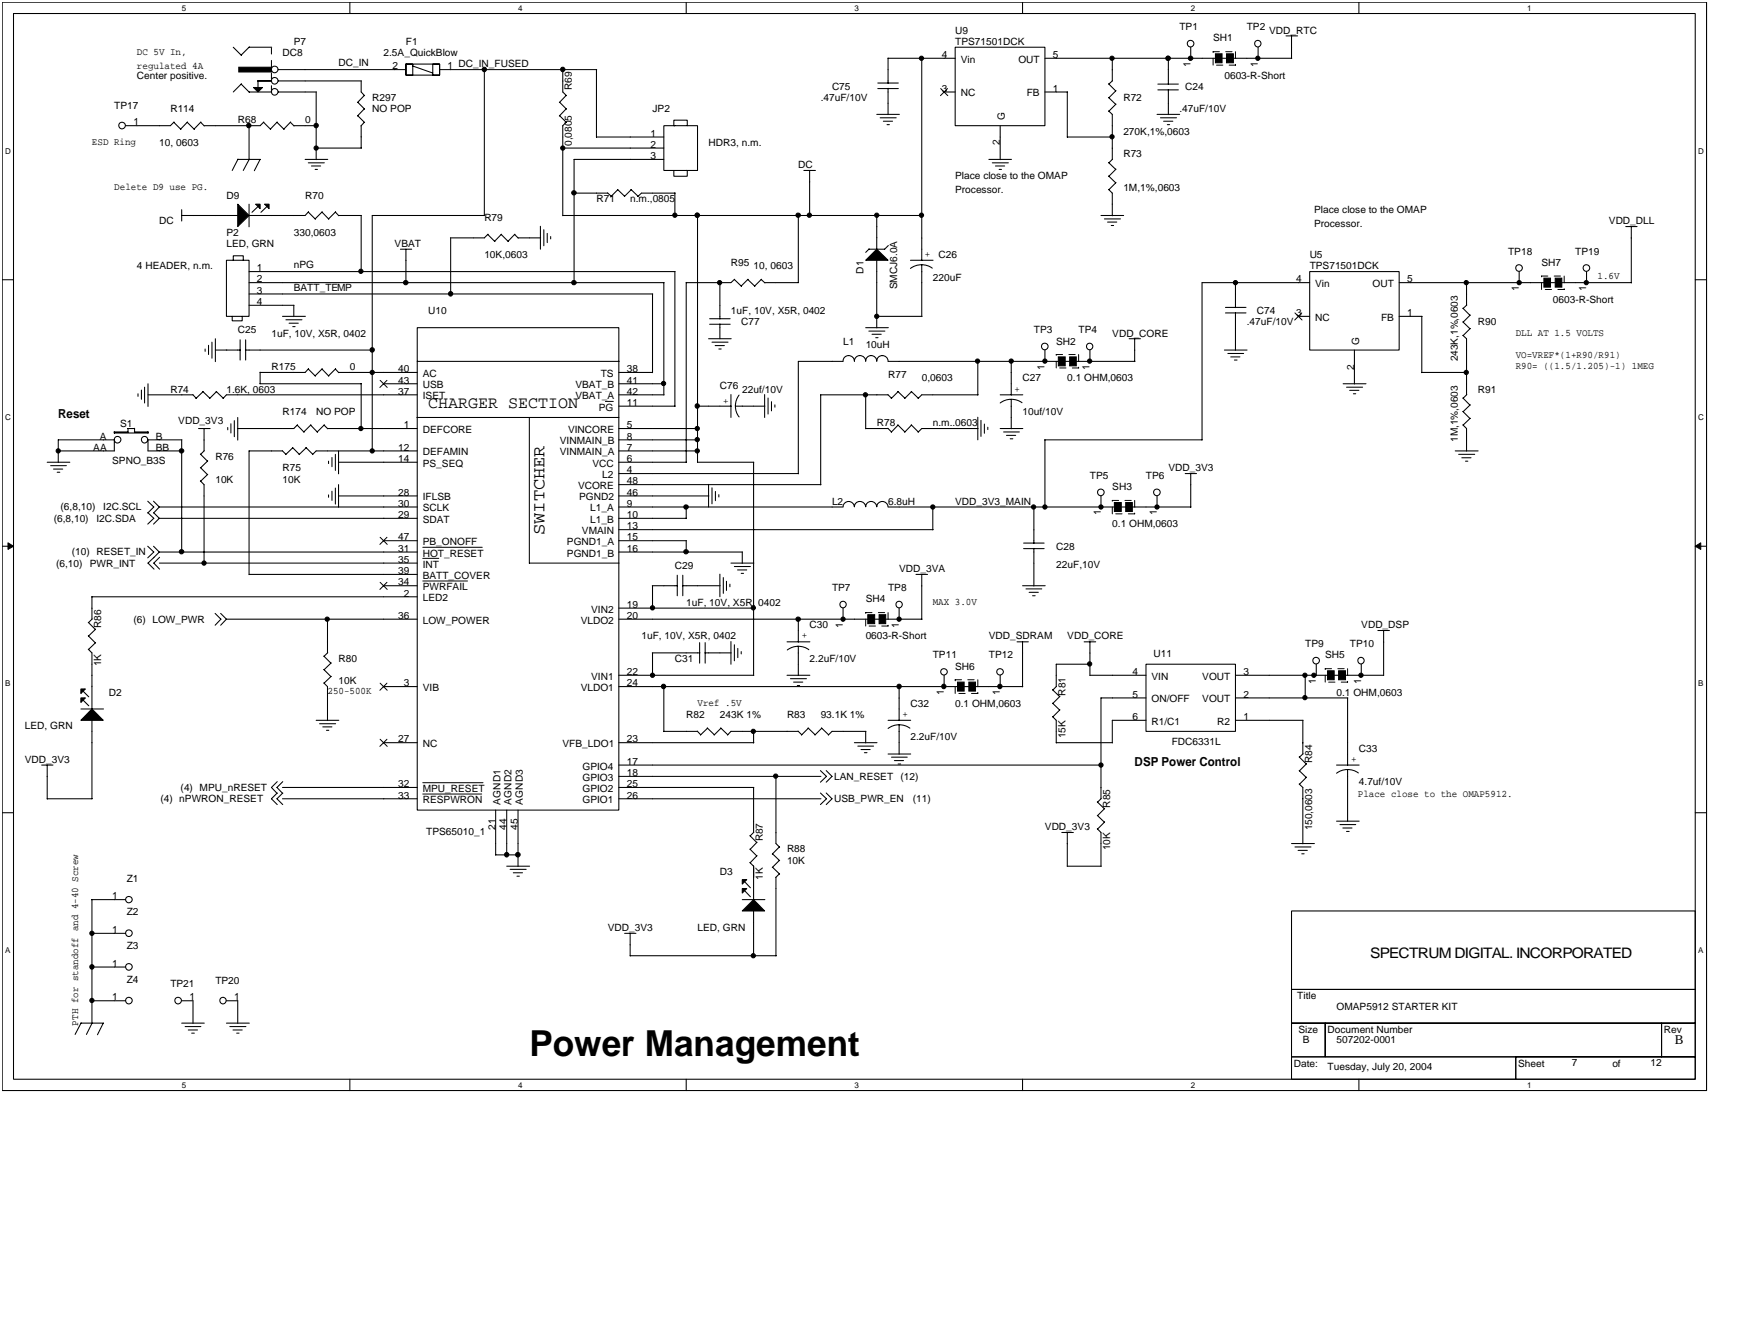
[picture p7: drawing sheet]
<svg xmlns="http://www.w3.org/2000/svg" width="279mm" height="216mm" viewBox="0 0 279 216" stroke-linecap="round" stroke-linejoin="round" font-family="sans-serif">
<path d="M.4 .4h274.1v174.9h-274.1zM2.2 2.2h270.5v171.3h-270.5z" fill="none" stroke="#000" stroke-width=".17"/>
<g fill="#fff">
<path d="M29.2 .6h.7v1.4h-.7z"/>
<path d="M29.2 173.7h.7v1.4h-.7z"/>
</g>
<path d="M56.3 .4v1.8M56.3 173.5v1.8" fill="none" stroke="#000" stroke-width=".17"/>
<g fill="#fff">
<path d="M83.3 .6h.7v1.4h-.7z"/>
<path d="M83.3 173.7h.7v1.4h-.7z"/>
</g>
<path d="M110.4 .4v1.8M110.4 173.5v1.8" fill="none" stroke="#000" stroke-width=".17"/>
<g fill="#fff">
<path d="M137.4 .6h.7v1.4h-.7z"/>
<path d="M137.4 173.7h.7v1.4h-.7z"/>
</g>
<path d="M164.5 .4v1.8M164.5 173.5v1.8" fill="none" stroke="#000" stroke-width=".17"/>
<g fill="#fff">
<path d="M191.5 .6h.7v1.4h-.7z"/>
<path d="M191.5 173.7h.7v1.4h-.7z"/>
</g>
<path d="M218.6 .4v1.8M218.6 173.5v1.8" fill="none" stroke="#000" stroke-width=".17"/>
<g fill="#fff">
<path d="M245.6 .6h.7v1.4h-.7z"/>
<path d="M245.6 173.7h.7v1.4h-.7z"/>
<path d="M.8 23.6h.9v1.3h-.9z"/>
<path d="M273.1 23.6h.9v1.3h-.9z"/>
<path d="M.8 66.4h.9v1.3h-.9z"/>
<path d="M273.1 66.4h.9v1.3h-.9z"/>
</g>
<path d="M.4 45h1.8M272.7 45h1.8" fill="none" stroke="#000" stroke-width=".17"/>
<g fill="#fff">
<path d="M.8 109.2h.8v1.4h-.8z"/>
<path d="M273.1 109.2h.9v1.4h-.9z"/>
</g>
<path d="M.4 87.8h1.8M272.7 87.8h1.8" fill="none" stroke="#000" stroke-width=".17"/>
<path d="M1.3 87.3l.9 .5-.9 .5zM272.7 87.8l.9-.5v1z" fill="#000" stroke="#000" stroke-width=".16"/>
<g fill="#fff">
<path d="M.8 152h.8v1.4h-.8z"/>
<path d="M273.1 152h.9v1.4h-.9z"/>
</g>
<g fill="none" stroke="#000" stroke-width=".17">
<path d="M28 19.7l1.1 1.1M28 19.6l-.6 .6h-7.2M30.1 19.7l1.2 1.1M30.2 19.6l-1.1 1.2M32.3 19.7l.6 .5M32.3 19.6l-1.1 1.2M37.5 7.6l1.3 1.3M38.8 13.5l1.3 1.3M38.8 13.5l-1.3 1.3M40.1 14.8h3.6M40.1 7.6h3.6M40.1 7.5l-1.3 1.4"/>
<path d="M41.5 13h2.2M41.5 13v1.1M42.4 19.7l1.1 1.1M42.4 19.6l-.6 .6h-9M44.5 19.7l1.2 1.1M44.6 19.6l-1.1 1.2M44.8 14.8h6.1M44.8 13h13.3M44.8 11.2h20.5M46.7 19.7l.6 .5M46.8 19.6l-1.2 1.2M50.9 14.8v10.9"/>
<path d="M57.5 16.4l1.1 1.1M57.5 18.6l1.1 1.1M58.1 13v1.8l.5 .6M58.6 15.3l-1.1 1.2M58.6 17.5l-1.1 1.1M58.6 19.7l-.5 .5M65.3 10.3h5.4v1.8h-5.4v-1.8h1.1v1.8h-1.1zM66.4 10.6l3.2 1.1M69.6 10.3h1.1v1.8h-1.1zM70.7 11.2h25.3M77.9 11.1v23.5M90 16.4l1.1 1.1"/>
<path d="M90 18.6l1.1 1.1M90.5 11.2v3.6l.6 .6M91.1 15.3l-1.1 1.2M91.1 17.5l-1.1 1.1M91.1 19.7l-.6 .5M95.9 11.2v10.9M141 18.4h3.7M141.2 14.2h3.3M141.2 13.3h3.3M141.6 18.9h2.6M142.1 19.5h1.5M142.8 9.3v4.1"/>
<path d="M142.8 14.2v4.2M142.8 9.4h10.8M148.3 9.4v32.5M151.9 14.8h1.7M153.6 7.6h14.5v12.6h-14.5zM168.1 14.8h3.6M168.1 9.4h27.5M171.7 14.8v7.3M178.3 17.8l.6 .6v7.2M178.3 15.7l1.2 1.1M178.3 13.5l1.2 1.1M178.9 9.4v3.6"/>
<path d="M179 13l-.6 .5M179.5 16.7l-1.1 1.2M179.5 14.6l-1.1 1.1M186.1 18.4h3.7M186.2 13.5h3.3M186.2 14.5h3.3M186.7 18.9h2.5M187.2 19.5h1.5M187.9 9.4v4.2M187.9 14.4v4M191.5 7.6v1.8M196.6 9.4h.7"/>
<path d="M198.4 9.4h9.4M202.4 7.6v1.8M206.9 5.8h1.8M207.7 5.8v3.6M29.2 34.6h9.1M29.2 33.7v1.8M38.2 25.6h3.7M38.3 25.6l-.9 1.8M40.1 20.2v5.5M40.1 32.8v3.7M40.1 25.6l-1 1.8M41.5 33.2l-1 .9"/>
<path d="M41.8 25.6l-.9 1.8M42.9 33.2l-.9 .9M47.3 20.2h3.6M49.1 25.6h3.6M49.6 26.2h2.6M49.6 34.1l1.1 1.1M49.6 34.1l-.5 .5h-9M50.1 26.7h1.5M50.7 27.2h.4M50.9 23.8h7.2M51.8 34.1l1.1 1.1M51.8 34.1l-1.1 1.1"/>
<path d="M53.9 34.1l.6 .6M54 34.1l-1.2 1.1M54.5 34.6h3.6M58.1 20.2v3.6M58.1 34.6v9.1M72.5 38.2v9.1M78 34.6h-18.1v37.9M78.5 37.7l1.1 1.1M78.5 37.6l-.6 .6h-5.5M80.6 37.7l1.2 1.1M80.7 37.6l-1.1 1.2M82.8 37.7l.6 .6"/>
<path d="M82.8 37.6l-1.1 1.2M83.3 38.2h3.7M86.9 36.4v3.7M87.5 36.9v2.6M88 37.5v1.5M88.6 38v.4M90.5 34.6h57.8M90.5 20.2v14.5M90.5 23.8h16.3M92.3 31h5.5M95.9 22h10.9M97.7 31l.6 .6"/>
<path d="M99.3 30.5l1.2 1.1M99.4 30.5l-1.1 1.1M101.5 30.5l1.1 1.1M101.5 30.5l-1.1 1.1M106.8 20.2h5.4v7.2h-5.4zM106.8 25.6h-14.5v19.9M108.4 27.4v.9h2.1v-.9h-.1M108.6 20.2h-.2v-.9h2.1v.9M108.6 31v3.6M108.6 31h-5.4l-.6 .6M112.2 34.6v39.8M128.4 34.6v10.8"/>
<path d="M129.3 27.4h1.9M130.2 27.4v7.3M141 34.6v5.5M142.7 20h.4M142.9 39.5l-.6 .6h-2.6M159.1 25.6h3.6M159.6 26.2h2.6M160.1 26.7h1.5M160.7 27.2h.4M160.9 20.2v5.5M171.7 22h7.3M177.1 34.6h3.6"/>
<path d="M177.6 35.2h2.6M178.2 35.7h1.4M178.3 30.5l.6 .5v3.7M178.3 28.3l1.2 1.1M178.3 26.1l1.2 1.1M178.7 36.3h.4M179 25.6l-.6 .6M179.5 29.4l-1.1 1.1M179.5 27.2l-1.1 1.1M187.8 20h.3M261.5 36.4h1.8M262.4 36.4v9.1"/>
<path d="M33 56.1v.4M33.5 55.5v1.5M34.1 55v2.6M34.6 54.5v3.6M34.6 56.3h4.1M36.4 41.8h3.7v9.1h-3.7zM37.4 50.9v.7h1.6v-.7M37.5 41.8v-.7h1.6v.7M38.6 54.6v3.3M39.5 56.3h20.4M39.5 54.6v3.3M40.1 45.4h66.7"/>
<path d="M40.1 43.7h68.5M40.1 47.3h64.9M40.1 49.1h7.2M41.8 59.8v1.9M45.4 50.9h3.7M46 51.4h2.6M46.5 52h1.5M47.1 52.5h.4M47.3 49.1v1.8M49.6 59.3l1.1 1.2M49.6 59.3l-.5 .6h-7.3M51.8 59.3l1.1 1.2"/>
<path d="M51.8 59.3l-1.1 1.1M53.9 59.3l.6 .6M54 59.3l-1.2 1.1M54.5 59.9h12.6M64.4 40.1h1.8M65.3 40.1v5.4M67.1 58.1h32.5M67.1 52.7h32.4v77.5h-32.4zM99.5 59.9h5.5M105 47.3v12.6M106.8 45.4v18.1M108.6 43.7v21.6"/>
<path d="M110.4 45.4v28.9M114 54.5h3.6M114.1 52.1h3.3M114.1 51.2h3.3M114.5 55h2.6M115 55.6h1.5M115.6 56.1h.4M115.8 45.4v5.9M115.8 52.1v2.4M118.1 44.9l1.2 1.1M118.2 44.9l-.6 .5h-7.2M120.3 44.9l1.1 1.1"/>
<path d="M120.3 44.9l-1.1 1.1M122.4 44.9l.6 .6M122.5 44.9l-1.1 1.1M123 45.4h5.5M135.6 58.1a.91 .91 0 0 1 .9-.9 .91 .91 0 0 1 .9 .9 .91 .91 0 0 1 .9-.9 .91 .91 0 0 1 .9 .9 .89 .89 0 0 1 .9-.9 .89 .89 0 0 1 .9 .9 .91 .91 0 0 1 .9-.9 .91 .91 0 0 1 .9 .9M135.6 58.1h-7.2v18.1M139.2 52.7h3.7M139.8 53.2h2.5M139.8 40l-.6 .6M140.3 53.7h1.4M140.9 54.3h.3M141 50.9h7.3"/>
<path d="M141 41.8v10.9M142.8 58.1h27.5M146.4 41.8h3.7M148.3 42.6v8.3M150 43.1a2.99 2.99 0 0 0-3.6 .1M157.3 58.1v5.4M162.7 58.1v5.4M168.1 56.3v1.8M171.3 58.1h.8M173.1 58.1h9.5M175.3 56.3v1.8M181.6 54.5h1.8"/>
<path d="M182.5 54.5v3.6M196.9 56.3h3.7M197.1 50.3h3.3M197.1 49.4h3.3M197.5 56.8h2.5M198 57.4h1.4M198.6 57.9h.4M198.7 45.4v4.1M198.7 50.3v6M208.8 50.9h1.9M210.7 43.7h14.4v12.6h-14.4zM210.7 45.4h-17.3v25.4"/>
<path d="M217.9 56.3v5.4M225.1 50.9h3.6M225.1 45.4h23.3M228.7 59.9h7.2M228.7 50.9v9M235.3 53.9l.6 .6v9M235.3 51.7l1.1 1.1M235.3 49.5l1.1 1.2M235.9 45.4v3.7M235.9 49l-.6 .6M236.5 52.8l-1.2 1.1M236.5 50.6l-1.2 1.2"/>
<path d="M244.4 43.7v1.7M249.4 45.4h.8M251.2 45.4h11.2M255.2 43.7v1.7M7.6 74.3h3.6M8.1 74.9h2.6M8.6 75.4h1.5M9.2 75.9h.4M18.3 69.4h2.3M18.4 70.7v1.8h-9M18.4 70.7h-9v3.7M18.4 69.6h5.4"/>
<path d="M18.4 69.4v.3M20.5 68.9h1.1M20.6 68.9v.6M21.6 69.4h2.2M21.6 68.8v.6M22.2 63.3v.4M22.7 62.7v1.5M23.3 62.2v2.6M23.8 61.7v3.6M23.8 69.4v.2M23.8 70.7v1.8h5.5M23.8 63.5h7.2"/>
<path d="M23.8 70.7h5.5M29.2 70.7v18.1M31 63.4l.6 .6M31.9 68.9h1.9M32.2 77.3l.6 .6v12.7M32.2 75.2l1.2 1.1M32.2 73l1.2 1.1M32.6 62.9l1.2 1.1M32.7 63l-1.2 1.1M32.8 68.9v3.6M32.9 72.4l-.6 .6M33.4 76.3l-1.1 1.1"/>
<path d="M33.4 74.1l-1.1 1.1M34.8 62.9l1.1 1.1M34.8 63l-1.1 1.1M36.6 68.7v.4M37.1 68.1v1.5M37.7 67.6v2.6M38.2 67.1v3.7M41.8 61.7h16.3M45.4 72.4l.6 .6M45.4 72.5h-5.3v19.9M47 71.9l1.1 1.1M47.1 72l-1.2 1.1"/>
<path d="M47.8 68.3l1.1 1.2M47.9 68.3l-.6 .6h-9.1M49.2 71.9l1.1 1.1M49.2 72l-1.1 1.1M50 68.3l1.1 1.2M50 68.3l-1.1 1.1M52.1 68.3l.6 .6M52.2 68.3l-1.2 1.1M52.7 68.9h14.4M52.8 74.1v.4M52.8 79.6v.3M53.4 73.5v1.5"/>
<path d="M53.4 79v1.4M53.9 73v2.6M53.9 78.5v2.5M54.5 74.3h12.6M54.5 72.5v3.7M54.5 77.9v3.6M54.5 79.7h12.6M58.1 61.7v7.2M61.7 61.7h5.4M67.1 67.1h32.4M67.1 72.5h-16.2l-.6 .6M67.1 63.5h-30.7l-.5 .6"/>
<path d="M85.1 67.1v23.5M99.5 76.1h29M99.5 68.9h12.7M99.5 74.3h10.9M99.5 61.7h7.3M99.5 72.5h12.7M99.5 63.5h7.3M99.5 65.3h9.1M99.5 70.7h12.7M99.5 79.7h14.5M99.5 77.9h32.6M112.2 65.3h5.4"/>
<path d="M112.2 74.3h9.1M114 77.9v3.6M114.5 78.4v2.6M115.1 79v1.5M115.6 79.5v.4M117.6 63.4v3.7M118.3 65.3h4.7M118.9 63.5l-.4 .6-.2 1.2 .2 1.1 .4 .6M121.2 74.3v34.3M123 63.4v3.7M123.5 64v2.6M124.1 64.6v1.5"/>
<path d="M124.6 65.1v.4M139.2 68.9h3.6M139.2 63.5v5.4M142.8 68.8l.6 .6M142.8 63.4l.6 .6M142.8 63.5h-10.8v14.5M144.4 68.3l1.2 1.1M144.4 62.9l1.2 1.1M144.5 68.3l-1.1 1.2M144.5 63l-1.1 1.1M146.6 68.3l1.1 1.1M146.6 62.9l1.1 1.1"/>
<path d="M146.6 68.3l-1.1 1.2M146.6 63l-1.1 1.1M157.3 67.1v3.6M157.3 68.9h-9l-.6 .6M157.3 63.5h-9l-.6 .6M157.8 67.6v2.6M158.3 68.2v1.5M158.9 68.7v.4M160.9 68.9h3.6M160.9 63.5h3.6M161.4 69.4h2.6M161.9 70h1.5"/>
<path d="M162.5 70.5h.4M162.7 64.2v4.7M164.4 64.7a2.99 2.99 0 0 0-3.5 .1M168 70.7h25.4M168.1 70.7v10.8M177.1 79.7v1.8M186.1 79.7v1.8M190.6 76.1h1.9M191.5 76.1v5.4M216 61.7h3.7M216.6 62.2h2.6M217.1 62.8h1.5"/>
<path d="M217.7 63.3h.4M234.1 72.5h3.7M234.6 73h2.6M235.1 73.6h1.5M235.3 68.3l.6 .6v3.6M235.3 66.1l1.1 1.2M235.3 64l1.1 1.1M235.7 74.1h.4M235.9 63.4l-.6 .6M236.5 67.2l-1.2 1.1M236.5 65.1l-1.2 1.1M14.7 95.9h52.4"/>
<path d="M14.8 95.9v3.6M14.8 99.5l-.6 .6M23.8 80.6l.9 .9-.9 1M23.8 82.4l.9 .9-.9 1M23.8 87.8l.9 .9-.9 1M24.7 80.6l.9 .9M24.7 82.4l.9 .9M24.7 87.8l.9 .9M24.8 89.6l-1 .9 1 1M25.6 81.5l-.9 1M25.6 83.3l-.9 1M25.6 88.7l-.9 1"/>
<path d="M25.6 90.5h41.5M25.6 81.5h41.5M25.6 83.3h41.5M25.6 88.7h41.5M25.7 89.6l-1 .9 1 1M34.6 98.6l.9 .9-.9 1M35.5 98.6l.9 .9M36.4 99.5l-.9 1M36.4 99.5h30.7M40.1 92.3h27M52.7 99.5v5.5M61.7 94.2h5.4"/>
<path d="M61.7 86.9h5.4M85.1 90.5h14.5M99.5 81.5h36.1M99.5 99.5h40.1M99.5 83.3h10.9M99.5 85.1h50.6M99.5 86.9h10.9M99.5 88.7h19.9M99.5 97.8h21.8M104.9 94.2h4.1M105 94.2v3.6M108.9 92.5v3.3"/>
<path d="M109.8 94.2h6M109.8 92.5v3.3M110.4 81.5v1.9M110.4 86.9v1.9M115.8 92.3v3.6M116.3 92.9v2.5M116.9 93.4v1.5M117.4 93.9v.4M117.6 90.5h3.7M118.1 91.1h2.6M118.6 91.6h1.5M119.2 92.2h.4"/>
<path d="M119.4 88.7v1.9M128.4 99.5v3.7M135.6 81.5a.91 .91 0 0 1 .9-.9 .91 .91 0 0 1 .9 .9 .91 .91 0 0 1 .9-.9 .91 .91 0 0 1 .9 .9 .89 .89 0 0 1 .9-.9 .89 .89 0 0 1 .9 .9 .91 .91 0 0 1 .9-.9 .91 .91 0 0 1 .9 .9M135.6 97.8v1.7M140.7 99.5h.8M142.5 99.5h5.8M142.8 81.5h36.5M144.6 97.8v1.7M147.3 92.3h1.9M148.3 92.3v7.3M150 81.5v3.7M164.5 94.2h3.6"/>
<path d="M164.6 88.2h3.4M164.6 87.3h3.4M165 94.7h2.6M165.5 95.2h1.5M166.1 95.8h.4M166.3 81.5v5.8M166.3 88.2v6M180.4 81.5h.7M182.1 81.5h9.5M13 114h3.7M13.3 112.5l1 1M13.3 111.1l1 .9"/>
<path d="M14.2 104.4l.6 .6v9M14.2 102.2l1.1 1.2M14.2 100l1.1 1.2M14.8 115.8v12.6M15.4 103.3l-1.2 1.1M15.4 101.1l-1.2 1.1M50.9 115.8h3.6M51.4 116.3h2.6M51.9 116.9h1.5M52.1 109.8l.6 .6v5.4M52.1 107.6l1.1 1.2M52.1 105.5l1.1 1.1"/>
<path d="M52.5 117.4h.4M52.7 104.9l-.6 .6M53.3 108.7l-1.2 1.1M53.3 106.6l-1.2 1.1M61.7 119.4h5.4M61.7 110.4h5.4M99.5 119.4h21.8M99.5 108.6h21.8M99.5 110.4h54.6M104.9 105h7.7M105 105v3.6M106.8 117.6h5.4"/>
<path d="M106.8 110.4v7.2M112.2 117.5l.5 .6M112.5 103.3v3.3M113.4 105h4.2M113.4 103.3v3.3M113.8 117l1.1 1.1M113.8 117.1l-1.1 1.1M115.9 117l1.2 1.1M116 117.1l-1.1 1.1M117.6 103.1v3.7M118.1 103.6v2.6M118.7 104.2v1.5"/>
<path d="M119.2 104.7v.4M121.2 117.6v1.8M126.6 103.2h3.7M126.6 108.6h3.7M127.1 109.1h2.6M127.6 109.7h1.5M128.2 110.2h.4M128.4 117.5l.6 .6M128.4 117.6h-10.8l-.6 .6M128.4 103.9v4.7M130 117l1.1 1.1M130 117.1l-1.1 1.1"/>
<path d="M130.1 104.5l-.6-.4-1.2-.2-1 .2-.7 .4M132.1 117l1.2 1.1M132.2 117.1l-1.1 1.1M137.4 119.4h3.7M138 119.9h2.5M139.2 117.6v1.8M139.3 117.6h-5.5l-.6 .6M142.8 115.8h3.7M144.6 110.4v5.4M144.6 116.5v4.8M146.4 117.1a2.99 2.99 0 0 0-3.6 0M151.9 108.6v1.8"/>
<path d="M155.1 110.4h.8M156.9 110.4h7.6M160.9 108.6v1.8M163.6 103.2h1.8M164.5 103.2v7.2M169.3 115.2l.6 .6v3.6M169.3 113l1.1 1.1M169.3 110.9l1.1 1.1M169.9 119.4h9.1M169.9 110.3l-.6 .6M170.5 114.1l-1.2 1.1M170.5 111.9l-1.2 1.2"/>
<path d="M174.4 103.2h1.8M175.3 103.2v5.4M175.3 108.6h9M175.4 106.8h-5.5v3.6M184.3 106.8h14.4v10.8h-14.4zM184.3 115.8h-5.4v3.6M184.3 112.2h-7.2v16.2M198.7 108.6h14.9M198.7 115.8h10.9M198.7 112.2h18.1M209.6 115.8v5.4M209.9 108.6v3.6"/>
<path d="M211.7 106.8v1.8M214.6 108.6h.8M216.4 108.6h6.2M216.8 112.2v10.8M219 106.8v1.8M221.6 101.4h1.9M222.6 101.4v7.2M.4 130.7h1.8M6.7 123h1.8M7.6 123v5.5M7.6 128.4h7.2M44.6 127.5l-.9 .9 .9 .9"/>
<path d="M44.6 125.7l-.9 .9 .9 1M45.4 126.6h21.7M45.4 128.4h21.7M45.5 127.5l-1 .9 1 .9M45.5 125.7l-1 .9 1 1M79.7 130.2v7.3M79.7 137.4h3.7M81.5 139.2h3.7M81.5 130.2v7.3M82.1 139.8h2.5M83.3 130.2v9.1M99.5 123h77.6"/>
<path d="M99.5 124.8h32.6M99.5 126.6h21.8M99.5 128.4h32.6M120.6 138.7l.6 .5M120.6 136.5l1.1 1.1M120.6 134.3l1.1 1.1M121.2 126.6v7.2M121.2 139.2v5.4M121.3 133.8l-.6 .6M121.8 137.6l-1.1 1.1M121.8 135.4l-1.1 1.1M124.3 137.3l1.1 1.1"/>
<path d="M124.3 139.4l1.1 1.1M124.8 124.8v10.8l.6 .6M125.4 136.2l-1.2 1.1M125.4 138.3l-1.2 1.2M132 123.9l.9 .9-.9 .9M132 127.5l.9 .9-.9 .9M132.9 123.9l.9 .9-.9 .9M132.9 127.5l.9 .9-.9 .9M138.5 120.5h1.5M139 121h.5M142.8 121.2h3.7M143.4 121.7h2.5"/>
<path d="M143.9 122.3h1.4M144.5 122.8h.4M170.8 133.8h1.8M171.7 133.8v5.5M171.7 139.2h5.4M176.5 133.2l.6 .6v5.5M176.5 131.1l1.1 1.1M176.5 128.9l1.1 1.1M177.1 128.4l-.6 .6M177.7 132.1l-1.2 1.2M177.7 130l-1.2 1.1M207.7 135.6h3.7"/>
<path d="M208.3 136.2h2.6M208.8 136.7h1.5M209 126l.6 .6v9.1M209 123.9l1.1 1.1M209 121.7l1.1 1.1M209.4 137.3h.4M209.6 121.2l-.6 .5M210.2 124.9l-1.2 1.2M210.2 122.8l-1.2 1.1M215 132h3.6M215 123h3.6M215.5 132.6h2.6"/>
<path d="M216 133.1h1.5M216.6 133.7h.4M216.8 123.7v8.4M218.5 124.3a2.99 2.99 0 0 0-3.5 0M272.7 130.7h1.8M14.7 150h5.5M14.7 144.6h5.5M14.7 155.5h5.5M14.8 144.6v19.9M82.6 140.3h1.4M83.2 140.9h.3M100.5 150h1.8"/>
<path d="M101.4 150v3.7M101.4 153.6h23.5M119.4 144.6h3.6M119.8 143.2l.9 1M119.8 141.7l.9 1M121.2 146.4v7.3M124.8 141v12.7M125.4 140.5l-.6 .6M207.7 146.4h65v12.7h-65zM207.7 159.1h65v5.4h-65zM13 164.5h3.7M13.1 164.4l-1 1.9"/>
<path d="M14.7 160.9h5.5M14.8 164.4l-.9 1.9M16.6 164.5l-.9 1.8M29.2 164.5h3.7M29.2 160.9h1.8v3.6M29.8 165h2.5M30.3 165.6h1.5M30.8 166.1h.5M36.4 160.9h1.8v3.6M36.4 164.5h3.7M37 165h2.6M37.5 165.6h1.5"/>
<path d="M38.1 166.1h.4M207.7 169.9h36.1v3.6h-36.1zM207.7 164.5h5.5v5.4h-5.5zM213.2 164.5h54.1v5.4h-54.1zM243.8 169.9h28.9v3.6h-28.9zM267.3 164.5h5.4v5.4h-5.4z"/>
<circle cx="44.2" cy="11.2" r=".54"/>
<circle cx="44.2" cy="13" r=".54"/>
<circle cx="44.2" cy="14.8" r=".54"/>
<circle cx="191.5" cy="7" r=".54"/>
<circle cx="202.3" cy="7" r=".52"/>
<circle cx="19.6" cy="20.2" r=".54"/>
<circle cx="168.1" cy="55.7" r=".54"/>
<circle cx="175.3" cy="55.7" r=".52"/>
<circle cx="244.3" cy="43.1" r=".54"/>
<circle cx="255.2" cy="43.1" r=".54"/>
<circle cx="18.9" cy="70.7" r=".54"/>
<circle cx="23.2" cy="70.7" r=".52"/>
<circle cx="177.1" cy="79.2" r=".54"/>
<circle cx="186.1" cy="79.2" r=".54"/>
<circle cx="135.6" cy="97.2" r=".52"/>
<circle cx="144.6" cy="97.2" r=".52"/>
<circle cx="151.8" cy="108" r=".52"/>
<circle cx="160.9" cy="108" r=".52"/>
<circle cx="211.7" cy="106.2" r=".54"/>
<circle cx="218.9" cy="106.2" r=".52"/>
<circle cx="20.7" cy="155.4" r=".54"/>
<circle cx="20.7" cy="150" r=".54"/>
<circle cx="20.7" cy="144.6" r=".52"/>
<circle cx="20.7" cy="160.9" r=".54"/>
<circle cx="28.6" cy="160.9" r=".54"/>
<circle cx="35.9" cy="160.9" r=".52"/>
</g>
<g fill="#000" stroke="#000" stroke-width=".17">
<path d="M38.4 10.8h5.3v.8h-5.3z" fill-rule="evenodd"/>
<path d="M40.8 14.1h1.4l-.7 .7z" fill-rule="evenodd"/>
<path d="M195.5 8.7h1.1v1.4h-1.1z" fill-rule="evenodd"/>
<path d="M197.3 8.7h1.1v1.4h-1.1z" fill-rule="evenodd"/>
<path d="M38.2 32.8l1.9 1.8-1.9 1.8z" fill-rule="evenodd"/>
<path d="M41.1 32.8h.7v.7z" fill-rule="evenodd"/>
<path d="M42.6 32.8h.7v.7z" fill-rule="evenodd"/>
<path d="M141 40.1l1.8 1.7h-3.6z" fill-rule="evenodd"/>
<path d="M170.2 57.4h1.1v1.4h-1.1z" fill-rule="evenodd"/>
<path d="M172.1 57.4h1v1.4h-1z" fill-rule="evenodd"/>
<path d="M248.3 44.7h1.1v1.5h-1.1z" fill-rule="evenodd"/>
<path d="M250.2 44.7h1v1.5h-1z" fill-rule="evenodd"/>
<path d="M139.6 98.8h1.1v1.5h-1.1z" fill-rule="evenodd"/>
<path d="M141.4 98.8h1.1v1.5h-1.1z" fill-rule="evenodd"/>
<path d="M179.3 80.8h1.1v1.4h-1.1z" fill-rule="evenodd"/>
<path d="M181.1 80.8h1v1.4h-1z" fill-rule="evenodd"/>
<path d="M14.8 114l1.8 1.8h-3.6z" fill-rule="evenodd"/>
<path d="M13 112.2h.7l-.7 .7z" fill-rule="evenodd"/>
<path d="M13 110.8h.7l-.7 .7z" fill-rule="evenodd"/>
<path d="M154 109.7h1.1v1.4h-1.1z" fill-rule="evenodd"/>
<path d="M155.8 109.7h1.1v1.4h-1.1z" fill-rule="evenodd"/>
<path d="M213.5 107.8h1.1v1.5h-1.1z" fill-rule="evenodd"/>
<path d="M215.3 107.8h1.1v1.5h-1.1z" fill-rule="evenodd"/>
<path d="M121.2 144.6l1.8 1.8h-3.6z" fill-rule="evenodd"/>
<path d="M119.4 142.8h.7l-.7 .8z" fill-rule="evenodd"/>
<path d="M119.4 141.4h.7l-.7 .7z" fill-rule="evenodd"/>
<circle cx="77.9" cy="11.2" r=".35"/>
<circle cx="90.5" cy="11.2" r=".35"/>
<circle cx="148.2" cy="9.4" r=".34"/>
<circle cx="178.9" cy="9.4" r=".34"/>
<circle cx="187.9" cy="9.4" r=".34"/>
<circle cx="191.5" cy="9.4" r=".36"/>
<circle cx="202.3" cy="9.4" r=".34"/>
<circle cx="40" cy="20.2" r=".35"/>
<circle cx="50.8" cy="20.2" r=".35"/>
<circle cx="50.9" cy="23.8" r=".34"/>
<circle cx="90.5" cy="23.8" r=".34"/>
<circle cx="92.3" cy="31" r=".36"/>
<circle cx="108.6" cy="34.6" r=".34"/>
<circle cx="112.2" cy="34.6" r=".34"/>
<circle cx="128.4" cy="34.6" r=".36"/>
<circle cx="130.2" cy="34.6" r=".34"/>
<circle cx="141" cy="34.6" r=".34"/>
<circle cx="148.2" cy="34.6" r=".34"/>
<circle cx="178.9" cy="22" r=".34"/>
<circle cx="58" cy="43.6" r=".34"/>
<circle cx="59.9" cy="56.2" r=".35"/>
<circle cx="59.9" cy="59.9" r=".34"/>
<circle cx="65.3" cy="45.4" r=".36"/>
<circle cx="72.5" cy="47.2" r=".35"/>
<circle cx="92.3" cy="45.4" r=".36"/>
<circle cx="115.7" cy="45.4" r=".34"/>
<circle cx="141" cy="50.9" r=".34"/>
<circle cx="157.2" cy="58" r=".34"/>
<circle cx="162.7" cy="58" r=".34"/>
<circle cx="168.1" cy="58" r=".34"/>
<circle cx="175.3" cy="58" r=".34"/>
<circle cx="198.7" cy="45.4" r=".34"/>
<circle cx="235.8" cy="45.4" r=".34"/>
<circle cx="235.8" cy="59.9" r=".34"/>
<circle cx="244.4" cy="45.4" r=".34"/>
<circle cx="255.2" cy="45.4" r=".34"/>
<circle cx="9.4" cy="72.5" r=".34"/>
<circle cx="29.2" cy="72.5" r=".36"/>
<circle cx="58" cy="68.9" r=".34"/>
<circle cx="59.9" cy="72.5" r=".34"/>
<circle cx="106.7" cy="61.6" r=".34"/>
<circle cx="112.1" cy="65.3" r=".35"/>
<circle cx="112.2" cy="70.7" r=".34"/>
<circle cx="112.2" cy="68.9" r=".34"/>
<circle cx="112.2" cy="72.5" r=".34"/>
<circle cx="139.2" cy="63.5" r=".34"/>
<circle cx="29.2" cy="88.7" r=".36"/>
<circle cx="32.8" cy="90.5" r=".34"/>
<circle cx="52.6" cy="99.5" r=".34"/>
<circle cx="105" cy="97.7" r=".34"/>
<circle cx="110.4" cy="81.5" r=".36"/>
<circle cx="110.4" cy="88.7" r=".36"/>
<circle cx="121.2" cy="97.7" r=".34"/>
<circle cx="128.4" cy="99.5" r=".36"/>
<circle cx="135.6" cy="99.5" r=".34"/>
<circle cx="144.6" cy="99.5" r=".34"/>
<circle cx="150" cy="81.5" r=".34"/>
<circle cx="166.3" cy="81.5" r=".34"/>
<circle cx="168.1" cy="81.5" r=".34"/>
<circle cx="177.1" cy="81.5" r=".34"/>
<circle cx="186.1" cy="81.5" r=".34"/>
<circle cx="105" cy="108.6" r=".34"/>
<circle cx="106.7" cy="110.4" r=".35"/>
<circle cx="121.2" cy="117.6" r=".34"/>
<circle cx="144.6" cy="110.4" r=".35"/>
<circle cx="151.8" cy="110.4" r=".35"/>
<circle cx="160.8" cy="110.4" r=".35"/>
<circle cx="175.3" cy="106.7" r=".34"/>
<circle cx="209.9" cy="112.2" r=".34"/>
<circle cx="209.9" cy="108.6" r=".34"/>
<circle cx="211.3" cy="108.6" r=".34"/>
<circle cx="218.9" cy="108.6" r=".34"/>
<circle cx="81.5" cy="137.4" r=".35"/>
<circle cx="83.3" cy="137.4" r=".37"/>
<circle cx="124.8" cy="124.8" r=".34"/>
<circle cx="177.1" cy="123" r=".34"/>
<circle cx="14.8" cy="155.4" r=".35"/>
<circle cx="14.8" cy="150" r=".34"/>
<circle cx="121.2" cy="153.6" r=".34"/>
<circle cx="14.8" cy="160.8" r=".34"/>
</g>
<g fill="none" stroke="#000" stroke-width=".16" stroke-dasharray="1 1 1 1 1 1 1 1">
<path d="M43.7 14.8v-7.3M195.1 8.3h3.6M195.1 10.5v-2.2M198.7 8.3v2.2M198.7 10.5h-3.6M169.9 57h3.6M169.9 59.2v-2.2M173.5 57v2.2M173.5 59.2h-3.6M248 44.4h3.6M248 46.5v-2.1M251.6 44.4v2.1"/>
<path d="M251.6 46.5h-3.6M139.2 98.5h3.6M142.8 98.5v2.1M178.9 80.4h3.6M178.9 82.6v-2.2M182.5 80.4v2.2M182.5 82.6h-3.6M139.2 100.6v-2.1M142.8 100.6h-3.6M153.6 109.3h3.7M153.6 111.5v-2.2M157.3 109.3v2.2"/>
<path d="M157.3 111.5h-3.7M213.2 107.5h3.6M213.2 109.7v-2.2M216.8 107.5v2.2M216.8 109.7h-3.6"/>
</g>
<g fill="none" stroke="#000" stroke-width=".16">
<path d="M151.3 14.2l1.2 1.2M152.4 14.2l-1.1 1.2M208.3 50.3l1.1 1.1M209.4 50.3l-1.1 1.1M61.1 61.1l1.2 1.2M62.2 61.1l-1.1 1.2M97.4 64.5h1.3M61.1 93.6l1.2 1.2M61.1 86.4l1.2 1.1M62.2 93.6l-1.1 1.2M62.2 86.4l-1.1 1.1M68 88h9.6"/>
<path d="M68 93.4h7.2M68 89.8h2.6M61.1 109.8l1.2 1.2M61.1 118.8l1.2 1.2M62.2 109.8l-1.1 1.2M62.2 118.8l-1.1 1.2M68 125.8h9.7M68 127.6h9.5"/>
</g>
<text font-size="5.8" x="85.1" y="169.8">Power Management</text>
<text font-size="2.9" x="87.6" y="86" transform="rotate(-90 87.6 86)">SWITCHER</text>
<text font-size="2.7" x="68.9" y="65.6">CHARGER SECTION</text>
<text font-size="2.3" x="220.4" y="154">SPECTRUM DIGITAL. INCORPORATED</text>
<g font-size="2">
<text x="9.4" y="67.2">Reset</text>
<text x="182.5" y="123.1">DSP Power Control</text>
<text x="269.4" y="167.8">B</text>
</g>
<g font-size="1.6">
<text x="153.6" y="5.4">U9</text>
<text x="189.7" y="4.9">TP1</text>
<text x="200.5" y="4.9">TP2</text>
<text x="204.1" y="5.4">VDD_RTC</text>
<text x="22" y="8.9">DC 5V In,</text>
<text x="22" y="11.1">regulated 4A</text>
<text x="45.4" y="9">DC8</text>
<text x="47.3" y="7.2">P7</text>
<text x="54.5" y="10.6">DC_IN</text>
<text x="61.7" y="9">2.5A_QuickBlow</text>
<text x="63.1" y="11.1">2</text>
<text x="65.3" y="7.2">F1</text>
<text x="72" y="11.1">1 DC_IN_FUSED</text>
<text x="151.5" y="9.3">4</text>
<text x="153.6" y="7.2">TPS71501DCK</text>
<text x="154.5" y="10.1">Vin</text>
<text x="163.8" y="10.1">OUT</text>
<text x="169.3" y="9.3">5</text>
<text x="191.5" y="10.7" transform="rotate(-90 191.5 10.7)">1</text>
<text x="195.1" y="6.7">SH1</text>
<text x="202.3" y="10.7" transform="rotate(-90 202.3 10.7)">1</text>
<text x="18.4" y="17.5">TP17</text>
<text x="22" y="12.6">Center positive.</text>
<text x="59.9" y="16.2">R297</text>
<text x="92" y="14.4" transform="rotate(-90 92 14.4)">R69</text>
<text x="132" y="16.2">.47uF/10V</text>
<text x="133.8" y="14.4">C75</text>
<text x="151.5" y="14.7">3</text>
<text x="154.5" y="15.5">NC</text>
<text x="165.2" y="15.5">FB</text>
<text x="169.3" y="14.7">1</text>
<text x="180.7" y="16.2">R72</text>
<text x="190.6" y="14.4">C24</text>
<text x="196.9" y="12.6">0603-R-Short</text>
<text x="14.8" y="23.3">ESD Ring</text>
<text x="21.5" y="20.2">1</text>
<text x="25.6" y="23.5">10, 0603</text>
<text x="27.4" y="18">R114</text>
<text x="38.2" y="19.8">R68</text>
<text x="49.1" y="19.8">0</text>
<text x="59.9" y="18">NO POP</text>
<text x="92" y="23.5" transform="rotate(-90 92 23.5)">0,0805</text>
<text x="104.6" y="22">1</text>
<text x="104.6" y="23.8">2</text>
<text x="105" y="18">JP2</text>
<text x="114" y="23.5">HDR3, n.m.</text>
<text x="160.8" y="23.3" transform="rotate(-90 160.8 23.3)">2</text>
<text x="161.6" y="19.3" transform="rotate(-90 161.6 19.3)">G</text>
<text x="180.7" y="21.6">270K,1%,0603</text>
<text x="189.7" y="18">.47uF/10V</text>
<text x="104.6" y="25.6">3</text>
<text x="128.4" y="27.1">DC</text>
<text x="153.6" y="28.8">Place close to the OMAP</text>
<text x="180.7" y="25.2">R73</text>
<text x="18.4" y="30.5">Delete D9 use PG.</text>
<text x="36.4" y="31.9">D9</text>
<text x="49.1" y="31.9">R70</text>
<text x="77.9" y="35.5">R79</text>
<text x="95.9" y="32.5">R71</text>
<text x="101.4" y="32.5">n.m.,0805</text>
<text x="153.6" y="31">Processor.</text>
<text x="180.7" y="30.7">1M,1%,0603</text>
<text x="211.4" y="34.3">Place close to the OMAP</text>
<text x="25.6" y="36.1">DC</text>
<text x="36.4" y="39.7">LED, GRN</text>
<text x="36.4" y="37.9">P2</text>
<text x="47.3" y="37.9">330,0603</text>
<text x="63.5" y="39.7">VBAT</text>
<text x="77.9" y="41.5">10K,0603</text>
<text x="148.8" y="41.3">+</text>
<text x="151" y="41.5">C26</text>
<text x="210.7" y="41.5">U5</text>
<text x="211.4" y="36.4">Processor.</text>
<text x="242.6" y="41">TP18</text>
<text x="253.4" y="41">TP19</text>
<text x="258.8" y="36.1">VDD_DLL</text>
<text x="22" y="43.3">4 HEADER, n.m.</text>
<text x="41.3" y="43.6">1</text>
<text x="41.3" y="45.4">2</text>
<text x="41.3" y="47.2">3</text>
<text x="47.3" y="43.1">nPG</text>
<text x="47.3" y="46.7">BATT_TEMP</text>
<text x="117.6" y="42.7">R95</text>
<text x="121.2" y="43.3">10, 0603</text>
<text x="138.9" y="44" transform="rotate(-90 138.9 44)">D1</text>
<text x="144.3" y="46.5" transform="rotate(-90 144.3 46.5)">SMCJ6.0A</text>
<text x="150" y="45.1">220uF</text>
<text x="208.5" y="45.4">4</text>
<text x="210.7" y="43.3">TPS71501DCK</text>
<text x="211.6" y="46.2">Vin</text>
<text x="220.8" y="46.2">OUT</text>
<text x="226.3" y="45.4">5</text>
<text x="244.3" y="46.8" transform="rotate(-90 244.3 46.8)">1</text>
<text x="248" y="42.7">SH7</text>
<text x="255.2" y="46.8" transform="rotate(-90 255.2 46.8)">1</text>
<text x="257" y="44.9">1.6V</text>
<text x="38.2" y="53.6">C25</text>
<text x="41.3" y="49">4</text>
<text x="68.9" y="50.5">U10</text>
<text x="117.6" y="50.5">1uF, 10V, X5R, 0402</text>
<text x="119.2" y="52.3">C77</text>
<text x="166.3" y="53.6">TP3</text>
<text x="173.5" y="53.6">TP4</text>
<text x="200.5" y="52.3">.47uF/10V</text>
<text x="202.2" y="50.5">C74</text>
<text x="208.5" y="50.8">3</text>
<text x="211.6" y="51.6">NC</text>
<text x="222.1" y="51.6">FB</text>
<text x="226.3" y="50.8">1</text>
<text x="237.7" y="52.3">R90</text>
<text x="243.8" y="53.9">DLL AT 1.5 VOLTS</text>
<text x="249.8" y="48.7">0603-R-Short</text>
<text x="43.7" y="54.1">1uF, 10V, X5R, 0402</text>
<text x="43.7" y="59.5">R175</text>
<text x="56.3" y="59.5">0</text>
<text x="64.1" y="59.8">40</text>
<text x="100.8" y="59.8">38</text>
<text x="135.6" y="55.4">L1</text>
<text x="139.2" y="55.9">10uH</text>
<text x="168" y="59.4" transform="rotate(-90 168 59.4)">1</text>
<text x="169.9" y="55.4">SH2</text>
<text x="175.3" y="59.4" transform="rotate(-90 175.3 59.4)">1</text>
<text x="178.9" y="54.1">VDD_CORE</text>
<text x="217.8" y="59.4" transform="rotate(-90 217.8 59.4)">2</text>
<text x="218.6" y="55.4" transform="rotate(-90 218.6 55.4)">G</text>
<text x="234.5" y="58.1" transform="rotate(-90 234.5 58.1)">243K,1%,0603</text>
<text x="243.8" y="57.5">VO=VREF*(1+R90/R91)</text>
<text x="243.8" y="59.4">R90= ((1.5/1.205)-1) 1MEG</text>
<text x="27.4" y="63.1">R74</text>
<text x="36.4" y="63.1">1.6K, 0603</text>
<text x="64.1" y="63.4">37</text>
<text x="64.1" y="61.7">43</text>
<text x="68" y="64.2">ISET</text>
<text x="68" y="60.6">AC</text>
<text x="68" y="62.4">USB</text>
<text x="92.6" y="64.2">VBAT_A</text>
<text x="92.6" y="62.4">VBAT_B</text>
<text x="96.6" y="60.6">TS</text>
<text x="100.8" y="65.2">11</text>
<text x="100.8" y="63.4">42</text>
<text x="100.8" y="61.7">41</text>
<text x="115.8" y="62.6">C76</text>
<text x="117.2" y="64.9" transform="rotate(-90 117.2 64.9)">+</text>
<text x="119.4" y="63.1">22uf/10V</text>
<text x="142.8" y="60.8">R77</text>
<text x="148.3" y="61.3">0,0603</text>
<text x="163.2" y="63">+</text>
<text x="164.5" y="61.3">C27</text>
<text x="171.7" y="61.3">0.1 OHM,0603</text>
<text x="237.7" y="63.1">R91</text>
<text x="16.1" y="70.7">A</text>
<text x="19.3" y="68.7">S1</text>
<text x="25.1" y="70.7">B</text>
<text x="28.7" y="68.2">VDD_3V3</text>
<text x="45.4" y="66.7">R174</text>
<text x="50.9" y="66.7">NO POP</text>
<text x="65" y="68.8">1</text>
<text x="68" y="69.6">DEFCORE</text>
<text x="90.1" y="71.4">VINMAIN_B</text>
<text x="91.4" y="69.6">VINCORE</text>
<text x="96.3" y="66">PG</text>
<text x="100.8" y="68.8">5</text>
<text x="100.8" y="70.7">8</text>
<text x="141" y="68.6">R78</text>
<text x="150" y="68.6">n.m..0603</text>
<text x="164.5" y="66.7">10uf/10V</text>
<text x="234.5" y="71" transform="rotate(-90 234.5 71)">1M,1%,0603</text>
<text x="15" y="72.4">AA</text>
<text x="18" y="74.6">SPNO_B3S</text>
<text x="25.1" y="72.4">BB</text>
<text x="34.6" y="73.9">R76</text>
<text x="34.6" y="77.6">10K</text>
<text x="45.4" y="75.7">R75</text>
<text x="45.4" y="77.6">10K</text>
<text x="64.1" y="72.4">12</text>
<text x="64.1" y="74.3">14</text>
<text x="68" y="73.2">DEFAMIN</text>
<text x="68" y="75">PS_SEQ</text>
<text x="90.1" y="73.2">VINMAIN_A</text>
<text x="95.3" y="75">VCC</text>
<text x="96.9" y="76.8">L2</text>
<text x="100.8" y="76.1">4</text>
<text x="100.8" y="74.3">6</text>
<text x="100.8" y="72.4">7</text>
<text x="100.8" y="77.9">48</text>
<text x="175.3" y="77">TP5</text>
<text x="184.3" y="77">TP6</text>
<text x="187.9" y="75.7">VDD_3V3</text>
<text x="8.7" y="83.9">(6,8,10)</text>
<text x="9.8" y="82.1">(6,8,10)</text>
<text x="15.5" y="83.9">I2C.SDA</text>
<text x="16.6" y="82.1">I2C.SCL</text>
<text x="64.1" y="79.7">28</text>
<text x="64.1" y="83.3">29</text>
<text x="64.1" y="81.5">30</text>
<text x="68" y="80.4">IFLSB</text>
<text x="68" y="82.2">SCLK</text>
<text x="93" y="78.6">VCORE</text>
<text x="93.1" y="80.4">PGND2</text>
<text x="94.9" y="82.2">L1_A</text>
<text x="100.8" y="81.5">9</text>
<text x="100.8" y="83.3">10</text>
<text x="100.8" y="79.7">46</text>
<text x="133.8" y="81.2">L2</text>
<text x="142.8" y="81.2">6.8uH</text>
<text x="153.6" y="81.2">VDD_3V3_MAIN</text>
<text x="177.1" y="82.9" transform="rotate(-90 177.1 82.9)">1</text>
<text x="178.9" y="78.8">SH3</text>
<text x="186.1" y="82.9" transform="rotate(-90 186.1 82.9)">1</text>
<text x="11.6" y="89.3">(10) RESET_IN</text>
<text x="64.1" y="88.7">31</text>
<text x="64.1" y="86.9">47</text>
<text x="68" y="87.6">PB_ONOFF</text>
<text x="68" y="84">SDAT</text>
<text x="68" y="89.5">HOT_RESET</text>
<text x="91.2" y="87.6">PGND1_A</text>
<text x="91.2" y="89.5">PGND1_B</text>
<text x="93.6" y="85.9">VMAIN</text>
<text x="94.9" y="84">L1_B</text>
<text x="100.8" y="85.1">13</text>
<text x="100.8" y="86.9">15</text>
<text x="100.8" y="88.7">16</text>
<text x="169.9" y="88.4">C28</text>
<text x="178.9" y="84.8">0.1 OHM,0603</text>
<text x="9" y="91.1">(6,10)</text>
<text x="14.4" y="91.1">PWR_INT</text>
<text x="64.1" y="94.1">34</text>
<text x="64.1" y="90.5">35</text>
<text x="64.1" y="92.3">39</text>
<text x="65" y="95.9">2</text>
<text x="68" y="94.9">PWRFAIL</text>
<text x="68" y="91.2">INT</text>
<text x="68" y="93.1">BATT_COVER</text>
<text x="108.6" y="91.5">C29</text>
<text x="133.8" y="95.1">TP7</text>
<text x="142.8" y="95.1">TP8</text>
<text x="144.6" y="92">VDD_3VA</text>
<text x="169.9" y="91.2">22uF,10V</text>
<text x="16.3" y="101" transform="rotate(-90 16.3 101)">R86</text>
<text x="21.5" y="100.1">(6) LOW_PWR</text>
<text x="64.1" y="99.5">36</text>
<text x="68" y="100.3">LOW_POWER</text>
<text x="68" y="96.7">LED2</text>
<text x="93.4" y="100.3">VLDO2</text>
<text x="95.1" y="98.5">VIN2</text>
<text x="100.8" y="97.7">19</text>
<text x="100.8" y="99.5">20</text>
<text x="110.4" y="97.4">1uF, 10V, X5R, 0402</text>
<text x="130.2" y="101">C30</text>
<text x="135.6" y="100.9" transform="rotate(-90 135.6 100.9)">1</text>
<text x="139.2" y="96.8">SH4</text>
<text x="144.6" y="100.9" transform="rotate(-90 144.6 100.9)">1</text>
<text x="150" y="97.2">MAX 3.0V</text>
<text x="219" y="101">VDD_DSP</text>
<text x="16.3" y="107.1" transform="rotate(-90 16.3 107.1)">1K</text>
<text x="54.5" y="106.4">R80</text>
<text x="103.2" y="102.8">1uF, 10V, X5R, 0402</text>
<text x="108.6" y="106.4">C31</text>
<text x="129" y="102.6">+</text>
<text x="130.2" y="106.4">2.2uF/10V</text>
<text x="139.2" y="102.8">0603-R-Short</text>
<text x="150" y="105.8">TP11</text>
<text x="153.6" y="107.7">SH6</text>
<text x="159.1" y="102.8">VDD_SDRAM</text>
<text x="159.1" y="105.8">TP12</text>
<text x="171.7" y="102.8">VDD_CORE</text>
<text x="185.6" y="105.7">U11</text>
<text x="209.9" y="104.1">TP9</text>
<text x="213.2" y="105.8">SH5</text>
<text x="217.1" y="104.1">TP10</text>
<text x="17.5" y="111.8">D2</text>
<text x="52.7" y="111.6">250-500K</text>
<text x="54.5" y="110">10K</text>
<text x="65" y="110.3">3</text>
<text x="68" y="111.1">VIB</text>
<text x="93.4" y="111.1">VLDO1</text>
<text x="95.1" y="109.3">VIN1</text>
<text x="100.8" y="108.5">22</text>
<text x="100.8" y="110.3">24</text>
<text x="112.2" y="113.5">Vref .5V</text>
<text x="146.4" y="113.6">C32</text>
<text x="151.8" y="111.7" transform="rotate(-90 151.8 111.7)">1</text>
<text x="153.6" y="113.6">0.1 OHM,0603</text>
<text x="160.8" y="111.7" transform="rotate(-90 160.8 111.7)">1</text>
<text x="171.4" y="111.8" transform="rotate(-90 171.4 111.8)">R81</text>
<text x="182.2" y="108.5">4</text>
<text x="182.2" y="112.2">5</text>
<text x="185.2" y="109.3">VIN</text>
<text x="185.2" y="112.9">ON/OFF</text>
<text x="193.4" y="109.3">VOUT</text>
<text x="193.4" y="112.9">VOUT</text>
<text x="200" y="108.5">3</text>
<text x="200" y="112.2">2</text>
<text x="211.7" y="109.9" transform="rotate(-90 211.7 109.9)">1</text>
<text x="215" y="111.8">0.1 OHM,0603</text>
<text x="218.9" y="109.9" transform="rotate(-90 218.9 109.9)">1</text>
<text x="4" y="117.2">LED, GRN</text>
<text x="64.1" y="119.4">27</text>
<text x="100.8" y="119.4">23</text>
<text x="110.4" y="115.4">R82</text>
<text x="115.8" y="115.4">243K 1%</text>
<text x="126.6" y="115.4">R83</text>
<text x="132" y="115.4">93.1K 1%</text>
<text x="145.2" y="115.2">+</text>
<text x="146.4" y="119">2.2uF/10V</text>
<text x="171.4" y="118.7" transform="rotate(-90 171.4 118.7)">15K</text>
<text x="182.2" y="115.8">6</text>
<text x="185.2" y="116.5">R1/C1</text>
<text x="188.5" y="119.7">FDC6331L</text>
<text x="195.8" y="116.5">R2</text>
<text x="200" y="115.8">1</text>
<text x="4" y="122.7">VDD_3V3</text>
<text x="68" y="120.1">NC</text>
<text x="90.5" y="120.1">VFB_LDO1</text>
<text x="93.7" y="125.5">GPIO3</text>
<text x="93.7" y="123.7">GPIO4</text>
<text x="100.8" y="124.8">18</text>
<text x="100.8" y="123">17</text>
<text x="134.2" y="125.4">LAN_RESET</text>
<text x="144.8" y="125.4">(12)</text>
<text x="211" y="122.7" transform="rotate(-90 211 122.7)">R84</text>
<text x="217.3" y="122.5">+</text>
<text x="218.6" y="120.8">C33</text>
<text x="25.8" y="129">(4) nPWRON_RESET</text>
<text x="29.1" y="127.1">(4) MPU_nRESET</text>
<text x="64.1" y="126.5">32</text>
<text x="64.1" y="128.4">33</text>
<text x="68" y="127.3">MPU_RESET</text>
<text x="68" y="129.1">RESPWRON</text>
<text x="80.5" y="129.3" transform="rotate(-90 80.5 129.3)">AGND1</text>
<text x="82.3" y="129.3" transform="rotate(-90 82.3 129.3)">AGND2</text>
<text x="84.1" y="129.3" transform="rotate(-90 84.1 129.3)">AGND3</text>
<text x="93.7" y="127.3">GPIO2</text>
<text x="93.7" y="129.1">GPIO1</text>
<text x="100.8" y="126.5">25</text>
<text x="100.8" y="128.4">26</text>
<text x="134.2" y="129">USB_PWR_EN</text>
<text x="146.8" y="129">(11)</text>
<text x="178.6" y="129.9" transform="rotate(-90 178.6 129.9)">R85</text>
<text x="218.4" y="128.1">Place close to the OMAP5912.</text>
<text x="218.6" y="126.3">4.7uf/10V</text>
<text x="68.6" y="134.2">TPS65010_1</text>
<text x="79.7" y="133.4" transform="rotate(-90 79.7 133.4)">21</text>
<text x="81.5" y="133.4" transform="rotate(-90 81.5 133.4)">44</text>
<text x="83.3" y="133.4" transform="rotate(-90 83.3 133.4)">45</text>
<text x="122.7" y="135.3" transform="rotate(-90 122.7 135.3)">R87</text>
<text x="126.6" y="137">R88</text>
<text x="168.1" y="133.4">VDD_3V3</text>
<text x="178.6" y="136.7" transform="rotate(-90 178.6 136.7)">10K</text>
<text x="211" y="133.4" transform="rotate(-90 211 133.4)">150,0603</text>
<text x="20.4" y="141.7">Z1</text>
<text x="115.8" y="140.7">D3</text>
<text x="122.7" y="141.4" transform="rotate(-90 122.7 141.4)">1K</text>
<text x="126.6" y="138.9">10K</text>
<text x="18" y="144.6">1</text>
<text x="20.4" y="147.2">Z2</text>
<text x="97.8" y="149.7">VDD_3V3</text>
<text x="112.2" y="149.7">LED, GRN</text>
<text x="18" y="150">1</text>
<text x="18" y="155.4">1</text>
<text x="20.4" y="152.6">Z3</text>
<text x="18" y="160.8">1</text>
<text x="20.4" y="158">Z4</text>
<text x="27.4" y="158.7">TP21</text>
<text x="30.5" y="160.8">1</text>
<text x="34.6" y="158.2">TP20</text>
<text x="37.7" y="160.8">1</text>
<text x="208.7" y="160.7">Title</text>
<text x="12.6" y="164.9" transform="rotate(-90 12.6 164.9)">PTH for standoff and 4-40 Screw</text>
<text x="208.8" y="166.1">Size</text>
<text x="209.6" y="167.7">B</text>
<text x="213.5" y="166.1">Document Number</text>
<text x="215" y="167.7">507202-0001</text>
<text x="215" y="162.3">OMAP5912 STARTER KIT</text>
<text x="267.6" y="166.1">Rev</text>
<text x="208.1" y="171.5">Date:</text>
<text x="213.5" y="172.1">Tuesday, July 20, 2004</text>
<text x="244.2" y="171.5">Sheet</text>
<text x="252.8" y="171.3">7</text>
<text x="259.3" y="171.5">of</text>
<text x="265.5" y="171.3">12</text>
</g>
<g font-size="1.3">
<text x="29.2" y="1.7">5</text>
<text x="83.3" y="1.7">4</text>
<text x="137.4" y="1.7">3</text>
<text x="191.5" y="1.7">2</text>
<text x="245.6" y="1.7">1</text>
<text x=".8" y="24.7">D</text>
<text x="273.1" y="24.7">D</text>
<text x=".8" y="67.5">C</text>
<text x="273.1" y="67.5">C</text>
<text x=".8" y="110.3">B</text>
<text x="273.1" y="110.3">B</text>
<text x=".8" y="153.2">A</text>
<text x="273.1" y="153.2">A</text>
<text x="29.2" y="174.9">5</text>
<text x="83.3" y="174.9">4</text>
<text x="137.4" y="174.9">3</text>
<text x="191.5" y="174.9">2</text>
<text x="245.6" y="174.9">1</text>
</g>
</svg>
